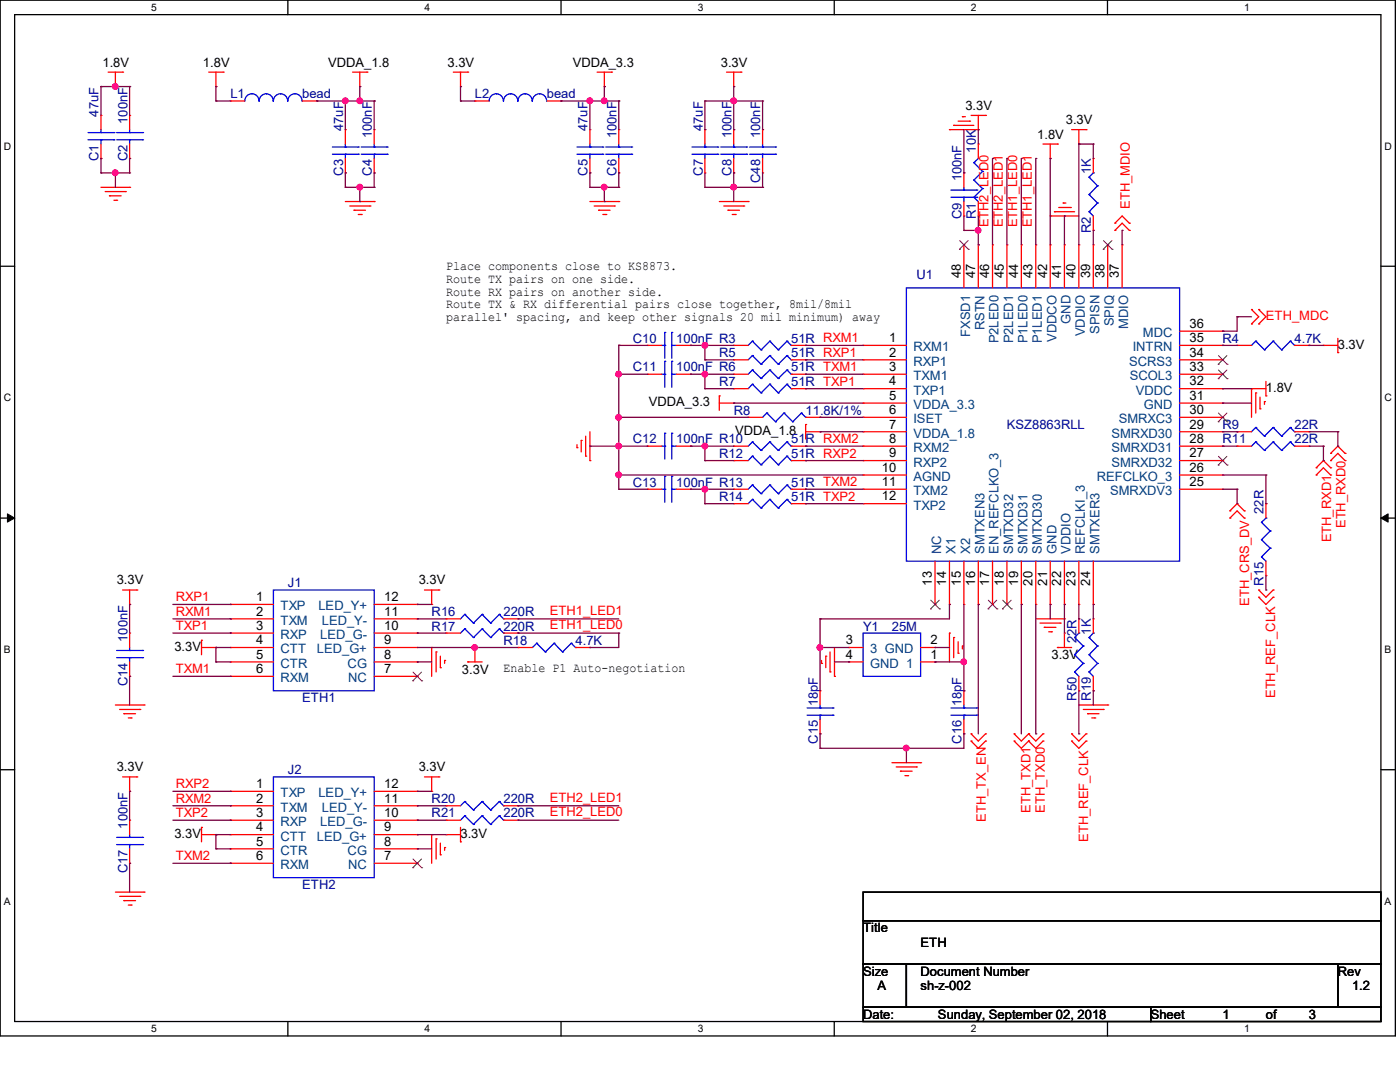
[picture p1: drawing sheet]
<svg xmlns="http://www.w3.org/2000/svg" width="279mm" height="216mm" viewBox="0 0 279 216" stroke-linecap="round" stroke-linejoin="round" font-family="sans-serif">
<path d="M0 0h278.5v206.7h-278.5zM2.9 2.9h272.7v200.9h-272.7z" fill="none" stroke="#000" stroke-width=".25"/>
<g fill="#fff">
<path d="M30.2 .3h1.1v2.3h-1.1z"/>
<path d="M30.2 204.1h1.1v2.3h-1.1z"/>
</g>
<path d="M57.4 0v2.9M57.4 203.8v2.9" fill="none" stroke="#000" stroke-width=".25"/>
<g fill="#fff">
<path d="M84.7 .3h1.1v2.3h-1.1z"/>
<path d="M84.7 204.1h1.1v2.3h-1.1z"/>
</g>
<path d="M112 0v2.9M112 203.8v2.9" fill="none" stroke="#000" stroke-width=".25"/>
<g fill="#fff">
<path d="M139.2 .3h1.1v2.3h-1.1z"/>
<path d="M139.2 204.1h1.1v2.3h-1.1z"/>
</g>
<path d="M166.5 0v2.9M166.5 203.8v2.9" fill="none" stroke="#000" stroke-width=".25"/>
<g fill="#fff">
<path d="M193.8 .3h1.1v2.3h-1.1z"/>
<path d="M193.8 204.1h1.1v2.3h-1.1z"/>
</g>
<path d="M221 0v2.9M221 203.8v2.9" fill="none" stroke="#000" stroke-width=".25"/>
<g fill="#fff">
<path d="M248.3 .3h1.1v2.3h-1.1z"/>
<path d="M248.3 204.1h1.1v2.3h-1.1z"/>
<path d="M.8 28h1.4v2.3h-1.4z"/>
<path d="M276.3 28h1.4v2.3h-1.4z"/>
<path d="M.8 78.2h1.4v2.3h-1.4z"/>
<path d="M276.3 78.2h1.4v2.3h-1.4z"/>
</g>
<path d="M0 53.1h2.9M275.6 53.1h2.9" fill="none" stroke="#000" stroke-width=".25"/>
<g fill="#fff">
<path d="M.8 128.5h1.3v2.2h-1.3z"/>
<path d="M276.3 128.5h1.3v2.2h-1.3z"/>
</g>
<path d="M0 103.4h2.9M275.6 103.4h2.9" fill="none" stroke="#000" stroke-width=".25"/>
<path d="M1.5 102.5l1.4 .9-1.4 .8zM275.6 103.4l1.4-.9v1.7z" fill="#000" stroke="#000" stroke-width=".2"/>
<g fill="#fff">
<path d="M.8 178.7h1.3v2.2h-1.3z"/>
<path d="M276.3 178.7h1.3v2.2h-1.3z"/>
</g>
<path d="M0 153.6h2.9M275.6 153.6h2.9M172.3 178h103.3v5.7h-103.3zM172.3 183.7h103.3v8.7h-103.3zM172.3 192.4h8.6v8.6h-8.6zM180.9 192.4h86.1v8.6h-86.1zM267 192.4h8.6v8.6h-8.6zM172.3 201h57.4v2.8h-57.4zM229.7 201h45.9v2.8h-45.9z" fill="none" stroke="#000" stroke-width=".25"/>
<g fill="none" stroke="#f00" stroke-width=".25">
<path d="M21.6 14.4h2.9M23 17.3h.1M23 14.4v2.9M24.5 14.4h.1M41.7 14.4h2.8M43.1 17.3h.1M43.1 14.4v2.9M44.5 14.4h.1M70.4 14.4h2.8M71.8 17.3h.1M71.8 14.4v2.9M73.2 14.4h.1"/>
<path d="M90.5 14.4h2.8M91.9 17.3h.1M91.9 14.4v2.9M93.3 14.4h.1M119.2 14.4h2.8M120.6 17.3h.1M120.6 14.4v2.9M122 14.4h.1M145 14.4h2.9M146.4 17.3h.1M146.4 14.4v2.9M147.9 14.4h.1"/>
<path d="M20.2 23h.1M20.2 31.6h.1M20.2 37.4h5.7M20.2 23v2.9M20.2 28.7v2.9M21 38.2h4M21.8 39.1h.1M21.8 39.1h2.4M22.7 40h.6M23.3 40h.1M25 38.2h.1M25.9 37.4h.1"/>
<path d="M25.9 23h.1M25.9 31.6h.1M25.9 23v2.9M25.9 28.7v2.9M46 20.2h.1M46 20.2h2.9M60.3 20.2h2.9M63.2 20.2h.1M68.9 25.9h.1M68.9 34.5h.1M68.9 25.9v2.8M68.9 31.6v2.9"/>
<path d="M74.7 25.9h.1M74.7 34.5h.1M74.7 25.9v2.8M74.7 31.6v2.9M94.8 20.2h.1M94.8 20.2h2.8M109.1 20.2h2.9M112 20.2h.1M117.7 25.9h.1M117.7 34.5h.1M117.7 25.9v2.8M117.7 31.6v2.9"/>
<path d="M123.5 25.9h.1M123.5 34.5h.1M123.5 25.9v2.8M123.5 31.6v2.9M140.7 25.9h.1M140.7 34.5h.1M140.7 25.9v2.8M140.7 31.6v2.9M146.4 25.9h.1M146.4 34.5h.1M146.4 25.9v2.8M146.4 31.6v2.9"/>
<path d="M152.2 25.9h.1M152.2 34.5h.1M152.2 25.9v2.8M152.2 31.6v2.9M189.5 25.9h.1M189.5 25.9h5.7M190.3 25h.1M190.3 25h4.1M191.2 24.2h2.3M192.1 23.3h.1M192.1 23.3h.6M192.4 34.5h.1"/>
<path d="M192.4 34.5v2.9M193.5 24.2h.1M193.8 23h2.9M195.2 25.9h.1M195.2 28.7h.1M195.2 23v2.9M195.2 28.7v2.9M196.7 23h.1M208.2 28.7h2.8M209.6 31.6h.1M209.6 28.7v2.9M211 28.7h.1"/>
<path d="M213.9 25.9h2.8M215.3 28.7h.1M215.3 25.9v2.8M216.7 25.9h.1M218.2 31.6h.1M218.2 31.6v2.9M68.9 40.2h5.8M69.8 41.1h4M70.7 42h.1M70.7 42h2.2M71.5 42.8h.6M72.1 42.8h.1"/>
<path d="M73.8 41.1h.1M74.7 40.2h.1M117.7 40.2h5.8M118.6 41.1h4M119.5 42h.1M119.5 42h2.3M120.3 42.8h.6M120.9 42.8h.1M122.6 41.1h.1M123.5 40.2h.1M143.6 40.2h5.7M144.4 41.1h4"/>
<path d="M145.3 42h.1M145.3 42h2.3M146.1 42.8h.6M146.7 42.8h.1M148.4 41.1h.1M149.3 40.2h.1M192.4 43.1h.1M192.4 48.9h.1M192.4 40.2v2.9M192.4 48.9v8.5M195.2 43.1h.1M195.2 48.9h.1"/>
<path d="M195.2 40.2v2.9M195.2 48.9v8.5M198.1 48.9h.1M198.1 48.9v8.5M201 48.9h.1M201 48.9v8.5M203.8 48.9h.1M203.8 48.9v8.5M206.7 48.9h.1M206.7 48.9v8.5M209.6 43.1h.1M209.6 48.9h.1"/>
<path d="M209.6 48.9v8.5M209.6 43.1h5.7M210.4 42.2h.1M210.4 42.2h4.1M211.3 41.4h2.3M212.2 40.5h.1M212.2 40.5h.5M212.4 48.9h.1M212.4 48.9v8.5M213.6 41.4h.1M215.3 48.9h.1M215.3 48.9v8.5"/>
<path d="M218.2 46h.1M218.2 48.9h.1M218.2 43.1v2.9M218.2 48.9v8.5M221.1 48.9h.1M221.1 48.9v8.5M222.5 44.5h.1M222.5 46h.1M222.5 44.5l1.4-1.4 1.5 1.4M222.5 46l1.4-1.5 1.5 1.5M223.9 48.9h.1M223.9 48.9v8.5"/>
<path d="M225.4 44.5h.1M225.4 46h.1M129.2 74.7h.1M129.2 68.9h.1M129.2 68.9h2.9M129.2 74.7h2.9M135 68.9h2.8M135 74.7h2.8M137.8 74.7h.1M137.8 68.9h.1M143.6 79h.1M143.6 79v2.9"/>
<path d="M146.4 74.7h.1M146.4 77.6h.1M146.4 68.9h.1M146.4 71.8h.1M146.4 77.6h2.9M146.4 68.9h2.9M146.4 74.7h2.9M146.4 71.8h2.9M157.9 77.6h2.9M157.9 68.9h2.9M157.9 74.7h2.9M157.9 71.8h2.9"/>
<path d="M160.8 74.7h.1M160.8 77.6h.1M160.8 68.9h.1M160.8 71.8h.1M172.3 68.9h.1M172.3 71.8h.1M172.3 74.7h.1M172.3 77.6h.1M172.3 77.6h8.6M172.3 68.9h8.6M172.3 74.7h8.6M172.3 71.8h8.6"/>
<path d="M235.4 77.6h8.6M235.4 68.9h8.6M235.4 74.7h8.6M235.4 71.8h8.6M235.4 66.1h8.6M244 77.6h.1M244 74.7h.1M244 71.8h.1M244 68.9h.1M244 66.1h.1M246.9 68.9h.1M246.9 68.9h2.9"/>
<path d="M249.8 77.6h.1M249.8 64.6h.1M249.8 61.8h.1M249.8 77.6h2.8M249.8 77.6v5.7M249.8 61.8l1.4 1.4-1.4 1.4M250.6 78.4h.1M250.6 78.4v4M251.2 64.6h.1M251.2 61.8h.1M251.2 61.8l1.4 1.4-1.4 1.4M251.5 79.2v2.4"/>
<path d="M252.6 79h.1M252.6 76.1v2.9M258.4 68.9h2.8M261.2 68.9h.1M264.1 68.9h.1M264.1 68.9h2.9M267 70.4h.1M267 67.5v2.9M115.1 89.3h.1M115.1 88.7v.6M116 87.9h.1M116 87.9v2.3"/>
<path d="M116.9 91h.1M116.9 87v4M117.7 91.9h.1M117.7 86.1v5.8M129.2 89h.1M129.2 97.6h.1M129.2 89h2.9M129.2 97.6h2.9M135 89h2.8M135 97.6h2.8M137.8 89h.1M137.8 97.6h.1"/>
<path d="M143.6 80.4h2.8M146.4 80.4h.1M146.4 97.6h.1M146.4 89h.1M146.4 91.9h.1M146.4 89h2.9M146.4 97.6h2.9M146.4 91.9h2.9M149.3 83.3h.1M149.3 83.3h2.9M157.9 89h2.9M157.9 97.6h2.9"/>
<path d="M157.9 91.9h2.9M160.8 84.7h.1M160.8 97.6h.1M160.8 89h.1M160.8 91.9h.1M160.8 86.1h2.9M160.8 84.7v2.9M160.8 83.3h2.9M163.7 86.1h.1M163.7 83.3h.1M172.3 80.4h.1M172.3 83.3h.1"/>
<path d="M172.3 86.1h.1M172.3 89h.1M172.3 91.9h.1M172.3 94.8h.1M172.3 97.6h.1M172.3 86.1h8.6M172.3 80.4h8.6M172.3 89h8.6M172.3 97.6h8.6M172.3 83.3h8.6M172.3 91.9h8.6M172.3 94.8h8.6"/>
<path d="M235.4 86.1h8.6M235.4 80.4h8.6M235.4 89h8.6M235.4 97.6h8.6M235.4 83.3h8.6M235.4 91.9h8.6M235.4 94.8h8.6M244 97.6h.1M244 94.8h.1M244 91.9h.1M244 89h.1M244 86.1h.1"/>
<path d="M244 83.3h.1M244 80.4h.1M246.9 86.1h.1M246.9 89h.1M246.9 86.1h2.9M246.9 89h2.9M251.5 81.6h.1M252.3 80.1h.1M252.3 80.1v.6M258.4 86.1h2.8M258.4 89h2.8M261.2 86.1h.1"/>
<path d="M261.2 89h.1M262.7 93.3h.1M262.7 94.8h.1M262.7 93.3l1.4-1.4 1.5 1.4M262.7 94.8l1.4-1.5 1.5 1.5M265.6 90.5h.1M265.6 91.9h.1M265.6 93.3h.1M265.6 94.8h.1M265.6 90.5l1.4-1.5 1.4 1.5M265.6 91.9l1.4-1.4 1.4 1.4M268.4 90.5h.1"/>
<path d="M268.4 91.9h.1M24.5 117.7h2.8M25.9 117.7v2.9M27.3 117.7h.1M84.7 117.7h2.9M86.1 117.7v2.9M87.6 117.7h.1M146.4 100.5h.1M146.4 100.5h2.9M157.9 100.5h2.9M160.8 100.5h.1M172.3 100.5h.1"/>
<path d="M172.3 100.5h8.6M186.6 112v8.6M189.5 112v8.6M192.4 112v8.6M195.2 112v8.6M198.1 112v8.6M201 112v8.6M203.8 112v8.6M206.7 112v8.6M209.6 112v8.6M212.4 112v8.6M215.3 112v8.6"/>
<path d="M218.2 112v8.6M245.4 101.9h.1M245.4 103.4h.1M245.4 101.9l1.5-1.4 1.4 1.4M245.4 103.4l1.5-1.5 1.4 1.5M248.3 101.9h.1M248.3 103.4h.1M251.2 119.2h.1M251.2 117.7h.1M251.2 119.2l1.4 1.4 1.5-1.4M251.2 117.7l1.4 1.5 1.5-1.5M252.6 114.9h.1"/>
<path d="M252.6 100.5h.1M252.6 100.5v2.9M252.6 112v2.9M254.1 119.2h.1M254.1 117.7h.1M25.9 120.6h.1M25.9 126.3h.1M25.9 135h.1M25.9 126.3v2.9M25.9 132.1v2.9M40.2 127.8h.1M40.2 129.2h2.9"/>
<path d="M40.2 127.8v2.8M43.1 129.2h.1M46 120.6h.1M46 123.5h.1M46 126.3h.1M46 129.2h.1M46 132.1h.1M46 135h.1M46 129.2h8.6M46 123.5h8.6M46 132.1h8.6M46 120.6h8.6"/>
<path d="M46 126.3h8.6M46 135h8.6M74.7 129.2h8.6M74.7 123.5h8.6M74.7 132.1h8.6M74.7 120.6h8.6M74.7 126.3h8.6M74.7 135h8.6M83.3 135h.1M83.3 132.1h.1M83.3 129.2h.1M83.3 126.3h.1"/>
<path d="M83.3 123.5h.1M83.3 120.6h.1M86.1 129.2h.1M86.1 120.6h.1M86.1 129.2v5.8M87 130.1h.1M87 130.1v4M87.9 133.2h.1M87.9 130.9v2.3M88.7 131.8h.1M88.7 131.8v.6M89 123.5h.1"/>
<path d="M89 126.3h.1M89 123.5h2.9M89 126.3h2.9M93.3 132.1h.1M93.3 132.1h2.9M94.8 129.2h.1M94.8 129.2v2.9M100.5 123.5h2.9M100.5 126.3h2.9M103.4 123.5h.1M103.4 129.2h.1M103.4 126.3h.1"/>
<path d="M103.4 129.2h2.9M114.9 129.2h2.8M117.7 129.2h.1M163.7 137.8h.1M163.7 137.8v2.9M164 132.4h.1M164 131.8v.6M164.8 130.9h.1M164.8 130.9v2.3M165.7 134.1h.1M165.7 130.1v4M166.5 135h.1"/>
<path d="M166.5 129.2v5.8M169.4 129.2h.1M169.4 132.1h.1M169.4 129.2h2.9M169.4 132.1h2.9M183.7 129.2h2.9M183.7 132.1h2.9M186.6 132.1h.1M186.6 129.2h.1M186.6 120.6h.1M189.5 126.3h.1M189.5 120.6h.1"/>
<path d="M189.5 126.3v5.8M190.3 127.2h.1M190.3 127.2v4M191.2 130.3h.1M191.2 128.1v2.2M192.1 128.9h.1M192.1 128.9v.6M192.4 120.6h.1M192.4 137.8h.1M192.4 137.8v2.9M195.2 120.6h.1M198.1 120.6h.1"/>
<path d="M201 120.6h.1M203.8 120.6h.1M206.7 120.6h.1M206.7 123.5h5.7M207.6 124.3h4M208.4 125.2h.1M208.4 125.2h2.3M209.3 126.1h.5M209.6 120.6h.1M209.8 126.1h.1M211 129.2h.1M211 129.2h2.9"/>
<path d="M211.6 124.3h.1M212.4 126.3h.1M212.4 123.5h.1M212.4 120.6h.1M212.4 126.3v2.9M215.3 137.8h.1M215.3 123.5h.1M215.3 120.6h.1M215.3 123.5v2.8M215.3 135v2.8M218.2 137.8h.1M218.2 123.5h.1"/>
<path d="M218.2 120.6h.1M218.2 123.5v2.8M218.2 135v2.8M23 140.7h5.7M23.9 141.6h4M24.5 155h2.8M24.7 142.4h.1M24.7 142.4h2.4M25.6 143.3h.6M25.9 157.9h.1M25.9 155v2.9M26.2 143.3h.1"/>
<path d="M27.3 155h.1M27.9 141.6h.1M28.7 140.7h.1M46 157.9h.1M46 157.9h8.6M74.7 157.9h8.6M83.3 157.9h.1M84.7 155h2.9M86.1 157.9h.1M86.1 155v2.9M87.6 155h.1M163.7 146.4h.1"/>
<path d="M163.7 143.6v2.8M178 152.2h5.7M178.9 153h4M179.7 153.9h.1M179.7 153.9h2.3M180.6 154.8h.5M181.1 154.8h.1M182.9 153h.1M183.7 152.2h.1M192.4 146.4h.1M192.4 143.6v2.8M193.8 147.9h.1"/>
<path d="M193.8 146.4h.1M193.8 147.9l1.4 1.4 1.5-1.4M193.8 146.4l1.4 1.5 1.5-1.5M196.7 147.9h.1M196.7 146.4h.1M202.4 147.9h.1M202.4 146.4h.1M202.4 147.9l1.4 1.4 1.5-1.4M202.4 146.4l1.4 1.5 1.5-1.5M205.3 147.9h.1M205.3 146.4h.1M205.3 147.9l1.4 1.4 1.5-1.4"/>
<path d="M205.3 146.4l1.4 1.5 1.5-1.5M208.2 147.9h.1M208.2 146.4h.1M213.9 147.9h.1M213.9 146.4h.1M213.9 147.9l1.4 1.4 1.4-1.4M213.9 146.4l1.4 1.5 1.4-1.5M215.3 140.7h5.8M216.2 141.6h4M216.7 147.9h.1M216.7 146.4h.1M217 142.4h.1"/>
<path d="M217 142.4h2.3M217.9 143.3h.6M218.5 143.3h.1M220.2 141.6h.1M221.1 140.7h.1M23 178h5.7M23.9 178.9h4M24.7 179.7h.1M24.7 179.7h2.4M25.9 163.7h.1M25.9 172.3h.1M25.9 163.7v2.8"/>
<path d="M25.9 169.4v2.9M27.9 178.9h.1M28.7 178h.1M40.2 165.1h.1M40.2 165.1v2.9M40.2 166.5h2.9M43.1 166.5h.1M46 160.8h.1M46 163.7h.1M46 166.5h.1M46 169.4h.1M46 172.3h.1"/>
<path d="M46 166.5h8.6M46 160.8h8.6M46 163.7h8.6M46 169.4h8.6M46 172.3h8.6M74.7 166.5h8.6M74.7 160.8h8.6M74.7 163.7h8.6M74.7 169.4h8.6M74.7 172.3h8.6M83.3 172.3h.1M83.3 169.4h.1"/>
<path d="M83.3 166.5h.1M83.3 163.7h.1M83.3 160.8h.1M86.1 166.5h.1M86.1 166.5v5.8M87 167.4h.1M87 167.4v4M87.9 170.6h.1M87.9 168.2v2.4M88.7 169.1h.1M88.7 169.1v.6M89 166.5h.1"/>
<path d="M89 160.8h.1M89 163.7h.1M89 166.5h2.9M89 160.8h2.9M89 163.7h2.9M91.9 168h.1M91.9 165.1v2.9M100.5 160.8h2.9M100.5 163.7h2.9M103.4 160.8h.1M103.4 163.7h.1M25.6 180.6h.6"/>
<path d="M26.2 180.6h.1"/>
</g>
<g fill="none" stroke="#00f" stroke-width=".25">
<path d="M17.6 27.9h5.1M17.6 26.5h5.1M20.2 26.5h.1M20.2 27.9h.1M20.2 25.9v.6M20.2 27.9v.8M22.7 27.9h.1M22.7 26.5h.1M23.3 27.9h5.1M23.3 26.5h5.1M25.9 26.5h.1M25.9 27.9h.1"/>
<path d="M25.9 25.9v.6M25.9 27.9v.8M28.4 27.9h.1M28.4 26.5h.1M48.9 20.2a1.42 1.42 0 0 1 1.4-1.5 1.42 1.42 0 0 1 1.4 1.5M51.7 20.2a1.42 1.42 0 0 1 1.5-1.5 1.41 1.41 0 0 1 1.3 1.5M54.6 20.2a1.42 1.42 0 0 1 1.4-1.5 1.42 1.42 0 0 1 1.4 1.5 1.58 1.58 0 0 1 1.5-1.5 1.42 1.42 0 0 1 1.4 1.5M66.3 30.8h5.2M66.3 29.3h5.2M68.9 29.3h.1M68.9 30.8h.1M68.9 28.7v.6"/>
<path d="M68.9 30.8v.8M71.5 30.8h.1M71.5 29.3h.1M72.1 30.8h5.2M72.1 29.3h5.2M74.7 29.3h.1M74.7 30.8h.1M74.7 28.7v.6M74.7 30.8v.8M77.3 30.8h.1M77.3 29.3h.1M97.6 20.2a1.42 1.42 0 0 1 1.5-1.5 1.42 1.42 0 0 1 1.4 1.5"/>
<path d="M100.5 20.2a1.42 1.42 0 0 1 1.4-1.5 1.42 1.42 0 0 1 1.4 1.5M103.4 20.2a1.42 1.42 0 0 1 1.4-1.5 1.42 1.42 0 0 1 1.4 1.5M106.3 20.2a1.42 1.42 0 0 1 1.4-1.5 1.42 1.42 0 0 1 1.4 1.5M115.1 30.8h5.2M115.1 29.3h5.2M117.7 29.3h.1M117.7 30.8h.1M117.7 28.7v.6M117.7 30.8v.8M120.3 30.8h.1M120.3 29.3h.1M120.9 30.8h5.2"/>
<path d="M120.9 29.3h5.2M123.5 29.3h.1M123.5 30.8h.1M123.5 28.7v.6M123.5 30.8v.8M126.1 30.8h.1M126.1 29.3h.1M138.1 30.8h5.2M138.1 29.3h5.2M140.7 29.3h.1M140.7 30.8h.1M140.7 28.7v.6"/>
<path d="M140.7 30.8v.8M143.3 30.8h.1M143.3 29.3h.1M143.8 30.8h5.2M143.8 29.3h5.2M146.4 29.3h.1M146.4 30.8h.1M146.4 28.7v.6M146.4 30.8v.8M149 30.8h.1M149 29.3h.1M149.6 30.8h5.2"/>
<path d="M149.6 29.3h5.2M152.2 29.3h.1M152.2 30.8h.1M152.2 28.7v.6M152.2 30.8v.8M154.8 30.8h.1M154.8 29.3h.1M189.8 39.4h5.1M189.8 37.9h5.1M192.4 37.9h.1M192.4 39.4h.1M192.4 37.4v.5"/>
<path d="M192.4 39.4v.8M194.4 39.4h.1M194.4 35.9h.1M194.4 32.5h.1M194.4 39.4l.8 .8M194.4 35.9l1.7 1.7M194.4 32.5l1.7 1.7M194.9 39.4h.1M194.9 37.9h.1M195.2 31.6h.1M195.2 31.6l-.8 .9M196.1 37.6h.1"/>
<path d="M196.1 34.2h.1M196.1 34.2l-1.7 1.7M196.1 37.6l-1.7 1.8M217.3 38.8h.1M217.3 35.3h.1M217.3 38.8l1.7 1.7M217.3 35.3l1.7 1.8M218.2 34.5h.1M218.2 34.5l-.9 .8M219 37.1h.1M219 37.1l-1.7 1.7M180.9 57.4h54.5v54.6h-54.5z"/>
<path d="M217.3 42.2h.1M217.3 42.2l.9 .9M219 40.5h.1M219 40.5l-1.7 1.7M132.1 74.7h.6M132.1 68.9h.6M132.7 74.7h.1M132.7 72.1h.1M132.7 68.9h.1M132.7 66.3h.1M132.7 66.3v5.2M132.7 72.1v5.2"/>
<path d="M134.1 72.1h.1M134.1 74.7h.1M134.1 66.3h.1M134.1 68.9h.1M134.1 66.3v5.2M134.1 72.1v5.2M134.1 74.7h.9M134.1 68.9h.9M150.2 73.8h.1M150.2 76.7h.1M150.2 68.1h.1M150.2 71h.1"/>
<path d="M150.2 73.8l-.9 .9M150.2 73.8l1.7 1.7M150.2 76.7l-.9 .9M150.2 76.7l1.7 1.7M150.2 68.1l-.9 .8M150.2 68.1l1.7 1.7M150.2 71l-.9 .8M150.2 71l1.7 1.7M151.9 75.5h.1M151.9 78.4h.1M151.9 69.8h.1M151.9 72.7h.1"/>
<path d="M153.6 73.8h.1M153.6 76.7h.1M153.6 68.1h.1M153.6 71h.1M153.6 73.8l-1.7 1.7M153.6 73.8l1.7 1.7M153.6 76.7l-1.7 1.7M153.6 76.7l1.7 1.7M153.6 68.1l-1.7 1.7M153.6 68.1l1.7 1.7M153.6 71l-1.7 1.7M153.6 71l1.7 1.7"/>
<path d="M155.3 75.5h.1M155.3 78.4h.1M155.3 69.8h.1M155.3 72.7h.1M157.1 73.8h.1M157.1 76.7h.1M157.1 68.1h.1M157.1 71h.1M157.1 73.8l-1.8 1.7M157.1 73.8l.8 .9M157.1 76.7l-1.8 1.7M157.1 76.7l.8 .9"/>
<path d="M157.1 68.1l-1.8 1.7M157.1 68.1l.8 .8M157.1 71l-1.8 1.7M157.1 71l.8 .8M157.9 74.7h.1M157.9 77.6h.1M157.9 68.9h.1M157.9 71.8h.1M250.6 68.1h.1M250.6 68.1l-.8 .8M250.6 68.1l1.7 1.7M252.3 69.8h.1"/>
<path d="M254.1 68.1h.1M254.1 68.1l-1.8 1.7M254.1 68.1l1.7 1.7M255.8 69.8h.1M257.5 68.1h.1M257.5 68.1l-1.7 1.7M257.5 68.1l.9 .8M258.4 68.9h.1M132.1 89h.6M132.1 97.6h.6M132.7 89h.1M132.7 86.4h.1"/>
<path d="M132.7 97.6h.1M132.7 95h.1M132.7 86.4v5.2M132.7 95v5.2M134.1 86.4h.1M134.1 89h.1M134.1 95h.1M134.1 97.6h.1M134.1 89h.9M134.1 86.4v5.2M134.1 95v5.2M134.1 97.6h.9"/>
<path d="M150.2 96.8h.1M150.2 88.2h.1M150.2 99.7h.1M150.2 91h.1M150.2 96.8l-.9 .8M150.2 96.8l1.7 1.7M150.2 88.2l-.9 .8M150.2 88.2l1.7 1.7M150.2 99.7l-.9 .8M150.2 99.7l1.7 1.7M150.2 91l-.9 .9M150.2 91l1.7 1.8"/>
<path d="M151.9 98.5h.1M151.9 89.9h.1M151.9 92.8h.1M153 82.4h.1M153 82.4l-.8 .9M153 82.4l1.8 1.8M153.6 96.8h.1M153.6 88.2h.1M153.6 99.7h.1M153.6 91h.1M153.6 96.8l-1.7 1.7M153.6 96.8l1.7 1.7"/>
<path d="M153.6 88.2l-1.7 1.7M153.6 88.2l1.7 1.7M153.6 99.7l-1.7 1.7M153.6 99.7l1.7 1.7M153.6 91l-1.7 1.8M153.6 91l1.7 1.8M154.8 84.2h.1M155.3 98.5h.1M155.3 89.9h.1M155.3 92.8h.1M156.5 82.4h.1M156.5 82.4l-1.7 1.8"/>
<path d="M156.5 82.4l1.7 1.8M157.1 96.8h.1M157.1 88.2h.1M157.1 99.7h.1M157.1 91h.1M157.1 96.8l-1.8 1.7M157.1 96.8l.8 .8M157.1 88.2l-1.8 1.7M157.1 88.2l.8 .8M157.1 99.7l-1.8 1.7M157.1 99.7l.8 .8M157.1 91l-1.8 1.8"/>
<path d="M157.1 91l.8 .9M157.9 97.6h.1M157.9 89h.1M157.9 91.9h.1M158.2 84.2h.1M159.9 82.4h.1M159.9 82.4l-1.7 1.8M159.9 82.4l.9 .9M160.8 83.3h.1M250.6 85.3h.1M250.6 88.2h.1M250.6 85.3l-.8 .8"/>
<path d="M250.6 85.3l1.7 1.7M250.6 88.2l-.8 .8M250.6 88.2l1.7 1.7M252.3 87h.1M252.3 89.9h.1M254.1 85.3h.1M254.1 88.2h.1M254.1 85.3l-1.8 1.7M254.1 85.3l1.7 1.7M254.1 88.2l-1.8 1.7M254.1 88.2l1.7 1.7M255.8 87h.1"/>
<path d="M255.8 89.9h.1M257.5 85.3h.1M257.5 88.2h.1M257.5 85.3l-1.7 1.7M257.5 85.3l.9 .8M257.5 88.2l-1.7 1.7M257.5 88.2l.9 .8M258.4 86.1h.1M258.4 89h.1M54.6 117.7h20.1v20.1h-20.1zM151.9 101.4h.1M155.3 101.4h.1"/>
<path d="M157.9 100.5h.1M251.8 111.1h.1M251.8 107.7h.1M251.8 104.2h.1M251.8 111.1l.8 .9M251.8 107.7l1.7 1.7M251.8 104.2l1.7 1.8M252.6 103.4h.1M252.6 103.4l-.8 .8M253.5 109.4h.1M253.5 106h.1M253.5 109.4l-1.7 1.7"/>
<path d="M253.5 106l-1.7 1.7M23.3 131.2h5.1M23.3 129.8h5.1M25.9 129.8h.1M25.9 131.2h.1M25.9 129.2v.6M25.9 131.2v.9M28.4 131.2h.1M28.4 129.8h.1M92.8 122.6h.1M92.8 125.5h.1M92.8 122.6l-.9 .9"/>
<path d="M92.8 122.6l1.7 1.7M92.8 125.5l-.9 .8M92.8 125.5l1.7 1.7M94.5 124.3h.1M94.5 127.2h.1M96.2 122.6h.1M96.2 125.5h.1M96.2 122.6l-1.7 1.7M96.2 122.6l1.7 1.7M96.2 125.5l-1.7 1.7M96.2 125.5l1.7 1.7M97.9 124.3h.1"/>
<path d="M97.9 127.2h.1M99.7 122.6h.1M99.7 125.5h.1M99.7 122.6l-1.8 1.7M99.7 122.6l.8 .9M99.7 125.5l-1.8 1.7M99.7 125.5l.8 .8M100.5 123.5h.1M100.5 126.3h.1M107.1 128.4h.1M107.1 128.4l-.8 .8M107.1 128.4l1.7 1.7"/>
<path d="M108.8 130.1h.1M110.6 128.4h.1M110.6 128.4l-1.8 1.7M110.6 128.4l1.7 1.7M112.3 130.1h.1M114 128.4h.1M114 128.4l-1.7 1.7M114 128.4l.9 .8M114.9 129.2h.1M172.3 126.3h11.4v8.7h-11.4zM214.5 134.1h.1M214.5 130.6h.1"/>
<path d="M214.5 127.2h.1M214.5 134.1l.8 .9M214.5 130.6l1.7 1.8M214.5 127.2l1.7 1.7M215.3 126.3h.1M215.3 126.3l-.8 .9M216.2 132.4h.1M216.2 128.9h.1M216.2 132.4l-1.7 1.7M216.2 128.9l-1.7 1.7M217.3 134.1h.1M217.3 130.6h.1"/>
<path d="M217.3 127.2h.1M217.3 134.1l.9 .9M217.3 130.6l1.7 1.8M217.3 127.2l1.7 1.7M218.2 126.3h.1M218.2 126.3l-.9 .9M219 132.4h.1M219 128.9h.1M219 132.4l-1.7 1.7M219 128.9l-1.7 1.7M54.6 155h20.1v20.1h-20.1zM92.8 159.9h.1"/>
<path d="M92.8 159.9l-.9 .9M92.8 159.9l1.7 1.7M96.2 159.9h.1M96.2 159.9l-1.7 1.7M96.2 159.9l1.7 1.7M99.7 159.9h.1M99.7 159.9l-1.8 1.7M99.7 159.9l.8 .9M161.1 142.7h5.1M161.1 141.3h5.1M163.7 141.3h.1M163.7 142.7h.1"/>
<path d="M163.7 140.7v.6M163.7 142.7v.9M166.2 142.7h.1M166.2 141.3h.1M189.8 142.7h5.1M189.8 141.3h5.1M192.4 141.3h.1M192.4 142.7h.1M192.4 140.7v.6M192.4 142.7v.9M194.9 142.7h.1M194.9 141.3h.1"/>
<path d="M23.3 168.5h5.1M23.3 167.1h5.1M25.9 167.1h.1M25.9 168.5h.1M25.9 166.5v.6M25.9 168.5v.9M28.4 168.5h.1M28.4 167.1h.1M92.8 162.8h.1M92.8 162.8l-.9 .9M92.8 162.8l1.7 1.7M94.5 161.6h.1"/>
<path d="M94.5 164.5h.1M96.2 162.8h.1M96.2 162.8l-1.7 1.7M96.2 162.8l1.7 1.7M97.9 161.6h.1M97.9 164.5h.1M99.7 162.8h.1M99.7 162.8l-1.8 1.7M99.7 162.8l.8 .9M100.5 160.8h.1M100.5 163.7h.1"/>
</g>
<g fill="none" stroke="#804000" stroke-width=".2">
<path d="M191.5 49.7h.1M191.5 48l1.8 1.7M193.2 48l-1.7 1.7M193.3 49.7h.1M220.2 49.7h.1M220.2 48l1.8 1.7M221.9 48l-1.7 1.7M222 49.7h.1M243.1 75.6h.1M243.1 72.7h.1M243.2 73.8l1.7 1.8M243.2 71l1.7 1.7"/>
<path d="M244.9 73.8l-1.8 1.8M244.9 71l-1.8 1.7M244.9 75.6h.1M244.9 72.7h.1M243.1 92.8h.1M243.1 84.2h.1M243.2 91.1l1.7 1.7M243.2 82.4l1.7 1.8M244.9 91.1l-1.8 1.7M244.9 82.4l-1.8 1.8M244.9 92.8h.1M244.9 84.2h.1"/>
<path d="M185.8 119.8l1.7 1.7M187.5 119.8l-1.8 1.7M197.2 119.8l1.8 1.7M198.9 119.8l-1.7 1.7M200.1 119.8l1.7 1.7M201.8 119.8l-1.7 1.7M82.4 135.8h.1M82.4 134.1l1.8 1.7M84.1 134.1l-1.7 1.7M84.2 135.8h.1M185.7 121.5h.1M187.5 121.5h.1"/>
<path d="M197.2 121.5h.1M199 121.5h.1M200.1 121.5h.1M201.8 121.5h.1M82.4 173.1h.1M82.4 171.4l1.8 1.7M84.1 171.4l-1.7 1.7M84.2 173.1h.1"/>
</g>
<g fill="none" stroke="#800040" stroke-width=".25">
<path d="M20.2 17.3h.1M20.2 17.3v5.7M20.2 17.3h5.7M25.9 17.3h.1M25.9 17.3v5.7M43.1 17.3h.1M43.1 17.3v2.9M71.8 17.3h.1M71.8 17.3v2.9M91.9 17.3h.1M91.9 17.3v2.9M120.6 17.3h.1"/>
<path d="M120.6 17.3v2.9M146.4 17.3h.1M146.4 17.3v8.6M20.2 31.6h.1M20.2 34.5h.1M20.2 31.6v2.9M20.2 34.5h5.7M23 34.5h.1M23 34.5v2.9M25.9 34.5h.1M25.9 31.6h.1M25.9 31.6v2.9"/>
<path d="M43.1 20.2h.1M43.1 20.2h2.9M63.2 20.2h.1M63.2 20.2h11.5M68.9 20.2h.1M68.9 34.5h.1M68.9 37.4h.1M68.9 20.2v5.7M68.9 34.5v2.9M68.9 37.4h5.8M71.8 37.4v2.8M74.7 20.2h.1"/>
<path d="M74.7 34.5h.1M74.7 37.4h.1M74.7 20.2v5.7M74.7 34.5v2.9M91.9 20.2h.1M91.9 20.2h2.9M112 20.2h.1M112 20.2h11.5M117.7 20.2h.1M117.7 34.5h.1M117.7 37.4h.1M117.7 37.4h5.8"/>
<path d="M117.7 20.2v5.7M117.7 34.5v2.9M120.6 37.4v2.8M123.5 20.2h.1M123.5 34.5h.1M123.5 37.4h.1M123.5 20.2v5.7M123.5 34.5v2.9M140.7 20.2h.1M140.7 25.9h.1M140.7 37.4h.1M140.7 20.2h11.5"/>
<path d="M140.7 37.4h11.5M140.7 20.2v5.7M140.7 34.5v2.9M146.4 25.9h.1M146.4 37.4h.1M146.4 34.5h.1M146.4 34.5v5.7M152.2 20.2h.1M152.2 25.9h.1M152.2 37.4h.1M152.2 20.2v5.7M152.2 34.5v2.9"/>
<path d="M192.4 34.5h.1M192.4 25.9v8.6M195.2 25.9h.1M195.2 25.9v2.8M198.1 31.6h.1M198.1 31.6v17.3M201 31.6h.1M201 31.6v17.3M203.8 31.6h.1M203.8 31.6v17.3M206.7 31.6h.1M206.7 31.6v17.3"/>
<path d="M209.6 31.6h.1M209.6 31.6v17.3M215.3 28.7h.1M215.3 28.7v20.2M215.3 28.7h2.9M218.2 28.7h.1M218.2 28.7v2.9M71.8 40.2h.1M120.6 40.2h.1M192.4 46h.1M192.4 43.1v2.9M192.4 46h2.8"/>
<path d="M195.2 46h.1M195.2 48.9h.1M195.2 43.1v5.8M212.4 43.1h.1M212.4 43.1v5.8M218.2 46h.1M218.2 46v2.9M223.9 46h.1M223.9 46v2.9M123.5 68.9h.1M123.5 74.7h.1M123.5 68.9h5.7"/>
<path d="M123.5 74.7h5.7M123.5 68.9v28.7M137.8 68.9h.1M137.8 74.7h.1M137.8 68.9h8.6M137.8 74.7h8.6M140.7 71.8h.1M140.7 68.9h.1M140.7 74.7h.1M140.7 77.6h.1M140.7 71.8h5.7M140.7 77.6h5.7"/>
<path d="M140.7 68.9v2.9M140.7 74.7v2.9M160.8 68.9h.1M160.8 71.8h.1M160.8 74.7h.1M160.8 77.6h.1M160.8 68.9h11.5M160.8 71.8h11.5M160.8 74.7h11.5M160.8 77.6h11.5M244 66.1h.1M244 77.6h.1"/>
<path d="M244 68.9h.1M244 68.9h2.9M244 77.6h5.8M246.9 63.2h.1M246.9 63.2v2.9h-2.9M246.9 63.2h2.9M261.2 68.9h.1M261.2 68.9h2.9M117.7 89h.1M117.7 89h11.5M123.5 83.3h.1M123.5 94.8h.1"/>
<path d="M123.5 97.6h.1M123.5 89h.1M123.5 83.3h25.8M123.5 97.6h5.7M123.5 94.8h48.8M137.8 89h.1M137.8 97.6h.1M137.8 89h8.6M137.8 97.6h8.6M140.7 89h.1M140.7 91.9h.1M140.7 97.6h.1"/>
<path d="M140.7 91.9h5.7M140.7 89v2.9M140.7 97.6v2.9M146.4 80.4h.1M146.4 80.4h25.9M160.8 89h.1M160.8 91.9h.1M160.8 97.6h.1M160.8 89h11.5M160.8 91.9h11.5M160.8 97.6h11.5M163.7 83.3h.1"/>
<path d="M163.7 86.1h.1M163.7 83.3h8.6M163.7 86.1h8.6M244 80.4h.1M244 89h.1M244 89h2.9M244 97.6h2.9M244 80.4h5.8M244 86.1h2.9M244 94.8h8.6M246.9 97.6h.1M246.9 86.1h.1"/>
<path d="M246.9 97.6v2.9M252.6 94.8h.1M252.6 94.8v5.7M261.2 89h2.9M261.2 86.1h5.8M264.1 89h.1M264.1 91.9h.1M264.1 89v2.9M267 86.1h.1M267 89h.1M267 86.1v2.9M140.7 100.5h.1"/>
<path d="M140.7 100.5h5.7M160.8 100.5h.1M160.8 100.5h11.5M246.9 100.5h.1M252.6 100.5h.1M252.6 117.7h.1M252.6 114.9v2.8M25.9 135h.1M25.9 120.6h.1M25.9 120.6v5.7M25.9 135v5.7M34.5 123.5h11.5"/>
<path d="M34.5 120.6h11.5M34.5 135h11.5M34.5 126.3h11.5M43.1 129.2h.1M43.1 132.1h.1M43.1 129.2v2.9M43.1 132.1h2.9M43.1 129.2h2.9M46 123.5h.1M46 120.6h.1M46 135h.1M46 126.3h.1"/>
<path d="M83.3 132.1h.1M83.3 120.6h.1M83.3 126.3h.1M83.3 123.5h.1M83.3 123.5h5.7M83.3 120.6h2.8M83.3 126.3h5.7M83.3 132.1h2.8M83.3 129.2h20.1M94.8 129.2h.1M103.4 126.3h.1M103.4 123.5h.1"/>
<path d="M103.4 123.5h20.1M103.4 126.3h20.1M117.7 129.2h.1M123.5 126.3h.1M123.5 126.3v2.9h-5.8M163.7 123.5h.1M163.7 129.2h.1M163.7 123.5v14.3M163.7 129.2h5.7M166.5 132.1h2.9M169.4 132.1h.1M186.6 132.1h.1"/>
<path d="M186.6 129.2h.1M186.6 132.1h5.8M186.6 129.2h2.9M189.5 120.6h.1M189.5 120.6v2.9h-25.8M192.4 132.1h.1M192.4 137.8h.1M192.4 120.6v17.2M195.2 120.6h.1M195.2 120.6v25.8M203.8 120.6h.1M203.8 120.6v25.8"/>
<path d="M206.7 120.6v25.8M209.6 120.6h.1M209.6 120.6v2.9M212.4 120.6h.1M212.4 120.6v5.7M215.3 123.5h.1M215.3 120.6v2.9M215.3 137.8v8.6M218.2 137.8h.1M218.2 120.6h.1M218.2 120.6v2.9M218.2 137.8v2.9"/>
<path d="M25.9 157.9h.1M25.9 157.9v5.8M34.5 157.9h11.5M46 157.9h.1M83.3 157.9h.1M83.3 157.9h2.8M163.7 146.4h.1M163.7 149.3h.1M163.7 146.4v2.9M180.9 149.3h.1M180.9 149.3v2.9M192.4 146.4h.1"/>
<path d="M192.4 146.4v2.9h-28.7M206.7 146.4h.1M215.3 146.4h.1M25.9 172.3h.1M25.9 172.3v5.7M34.5 160.8h11.5M34.5 163.7h11.5M34.5 172.3h11.5M43.1 166.5h.1M43.1 169.4h.1M43.1 166.5v2.9M43.1 166.5h2.9"/>
<path d="M43.1 169.4h2.9M46 160.8h.1M46 163.7h.1M46 172.3h.1M83.3 160.8h.1M83.3 163.7h.1M83.3 166.5h.1M83.3 169.4h.1M83.3 160.8h5.7M83.3 163.7h5.7M83.3 166.5h5.7M83.3 169.4h2.8"/>
<path d="M103.4 160.8h.1M103.4 163.7h.1M103.4 160.8h20.1M103.4 163.7h20.1"/>
</g>
<g fill="#f0f" stroke="#f0f" stroke-width=".25">
<circle cx="123.4" cy="83.3" r=".55"/>
<circle cx="23" cy="34.5" r=".55"/>
<circle cx="23" cy="17.3" r=".55"/>
<circle cx="68.9" cy="20.1" r=".55"/>
<circle cx="71.8" cy="20.1" r=".55"/>
<circle cx="71.8" cy="37.3" r=".55"/>
<circle cx="120.6" cy="20.1" r=".55"/>
<circle cx="117.7" cy="20.1" r=".56"/>
<circle cx="120.6" cy="37.3" r=".55"/>
<circle cx="123.4" cy="94.7" r=".55"/>
<circle cx="180.8" cy="149.3" r=".55"/>
<circle cx="192.3" cy="132.1" r=".55"/>
<circle cx="140.7" cy="68.9" r=".55"/>
<circle cx="140.7" cy="74.7" r=".55"/>
<circle cx="140.7" cy="89" r=".55"/>
<circle cx="140.7" cy="97.6" r=".55"/>
<circle cx="123.4" cy="74.7" r=".55"/>
<circle cx="123.4" cy="89" r=".55"/>
<circle cx="195.2" cy="46" r=".55"/>
<circle cx="146.4" cy="20.1" r=".56"/>
<circle cx="146.4" cy="37.3" r=".56"/>
<circle cx="94.7" cy="129.2" r=".55"/>
<circle cx="163.6" cy="129.2" r=".55"/>
</g>
<g font-size="2.6">
<text x="20.4" y="13.3">1.8V</text>
<text x="40.5" y="13.3">1.8V</text>
<text x="65.5" y="13.3">VDDA_1.8</text>
<text x="89.3" y="13.3">3.3V</text>
<text x="114.3" y="13.3">VDDA_3.3</text>
<text x="143.8" y="13.3">3.3V</text>
<text x="192.7" y="21.9">3.3V</text>
<text x="207" y="27.6">1.8V</text>
<text x="212.7" y="24.8">3.3V</text>
<text x="89" y="53.8">Place components close to KS8873.</text>
<text x="89" y="56.4">Route TX pairs on one side.</text>
<text x="89" y="59">Route RX pairs on another side.</text>
<text x="191.7" y="55.5" transform="rotate(-90 191.7 55.5)">48</text>
<text x="194.6" y="55.5" transform="rotate(-90 194.6 55.5)">47</text>
<text x="197.4" y="55.5" transform="rotate(-90 197.4 55.5)">46</text>
<text x="200.3" y="55.5" transform="rotate(-90 200.3 55.5)">45</text>
<text x="203.2" y="55.5" transform="rotate(-90 203.2 55.5)">44</text>
<text x="206.1" y="55.5" transform="rotate(-90 206.1 55.5)">43</text>
<text x="209" y="55.5" transform="rotate(-90 209 55.5)">42</text>
<text x="211.8" y="55.5" transform="rotate(-90 211.8 55.5)">41</text>
<text x="214.7" y="55.5" transform="rotate(-90 214.7 55.5)">40</text>
<text x="217.6" y="55.5" transform="rotate(-90 217.6 55.5)">39</text>
<text x="220.4" y="55.5" transform="rotate(-90 220.4 55.5)">38</text>
<text x="223.3" y="55.5" transform="rotate(-90 223.3 55.5)">37</text>
<text x="89" y="61.6">Route TX &amp; RX differential pairs close together, 8mil/8mil</text>
<text x="89" y="64.1">parallel' spacing, and keep other signals 20 mil minimum) away</text>
<text x="237.4" y="65.4">36</text>
<text x="177.5" y="68.3">1</text>
<text x="177.5" y="71.2">2</text>
<text x="237.4" y="71.2">34</text>
<text x="237.4" y="68.3">35</text>
<text x="267" y="69.6">3.3V</text>
<text x="177.5" y="74">3</text>
<text x="177.5" y="76.9">4</text>
<text x="237.4" y="76.9">32</text>
<text x="237.4" y="74">33</text>
<text x="129.5" y="81">VDDA_3.3</text>
<text x="177.5" y="79.8">5</text>
<text x="177.5" y="82.6">6</text>
<text x="237.4" y="82.6">30</text>
<text x="237.4" y="79.8">31</text>
<text x="252.6" y="78.1">1.8V</text>
<text x="146.7" y="86.8">VDDA_1.8</text>
<text x="177.5" y="85.5">7</text>
<text x="177.5" y="88.4">8</text>
<text x="237.4" y="88.4">28</text>
<text x="237.4" y="85.5">29</text>
<text x="176" y="94.1">10</text>
<text x="177.5" y="91.3">9</text>
<text x="237.4" y="94.1">26</text>
<text x="237.4" y="91.3">27</text>
<text x="176" y="97">11</text>
<text x="176" y="99.9">12</text>
<text x="237.4" y="97">25</text>
<text x="23.3" y="116.6">3.3V</text>
<text x="51.1" y="120">1</text>
<text x="76.7" y="120">12</text>
<text x="83.6" y="116.6">3.3V</text>
<text x="186" y="116.8" transform="rotate(-90 186 116.8)">13</text>
<text x="188.8" y="116.8" transform="rotate(-90 188.8 116.8)">14</text>
<text x="191.7" y="116.8" transform="rotate(-90 191.7 116.8)">15</text>
<text x="194.6" y="116.8" transform="rotate(-90 194.6 116.8)">16</text>
<text x="197.4" y="116.8" transform="rotate(-90 197.4 116.8)">17</text>
<text x="200.3" y="116.8" transform="rotate(-90 200.3 116.8)">18</text>
<text x="203.2" y="116.8" transform="rotate(-90 203.2 116.8)">19</text>
<text x="206.1" y="116.8" transform="rotate(-90 206.1 116.8)">20</text>
<text x="209" y="116.8" transform="rotate(-90 209 116.8)">21</text>
<text x="211.8" y="116.8" transform="rotate(-90 211.8 116.8)">22</text>
<text x="214.7" y="116.8" transform="rotate(-90 214.7 116.8)">23</text>
<text x="217.6" y="116.8" transform="rotate(-90 217.6 116.8)">24</text>
<text x="51.1" y="122.9">2</text>
<text x="51.1" y="125.7">3</text>
<text x="76.7" y="125.7">10</text>
<text x="76.7" y="122.9">11</text>
<text x="34.8" y="129.8">3.3V</text>
<text x="51.1" y="128.6">4</text>
<text x="51.1" y="131.4">5</text>
<text x="76.7" y="131.4">8</text>
<text x="76.7" y="128.6">9</text>
<text x="168.8" y="128.6">3</text>
<text x="168.8" y="131.4">4</text>
<text x="185.7" y="131.4">1</text>
<text x="185.7" y="128.6">2</text>
<text x="209.8" y="131.5">3.3V</text>
<text x="51.1" y="134.3">6</text>
<text x="76.7" y="134.3">7</text>
<text x="92.2" y="134.4">3.3V</text>
<text x="100.5" y="134.2">Enable P1 Auto-negotiation</text>
<text x="23.3" y="153.9">3.3V</text>
<text x="83.6" y="153.9">3.3V</text>
<text x="51.1" y="157.3">1</text>
<text x="51.1" y="160.1">2</text>
<text x="76.7" y="160.1">11</text>
<text x="76.7" y="157.3">12</text>
<text x="34.8" y="167.1">3.3V</text>
<text x="51.1" y="163">3</text>
<text x="51.1" y="165.9">4</text>
<text x="76.7" y="165.9">9</text>
<text x="76.7" y="163">10</text>
<text x="91.9" y="167.1">3.3V</text>
<text x="51.1" y="168.7">5</text>
<text x="51.1" y="171.6">6</text>
<text x="76.7" y="171.6">7</text>
<text x="76.7" y="168.7">8</text>
<text x="172.3" y="186.1">Title</text>
<text x="183.7" y="188.9">ETH</text>
<text x="172.3" y="194.7">Size</text>
<text x="175.1" y="197.6">A</text>
<text x="183.7" y="194.7">Document Number</text>
<text x="183.7" y="197.6">sh-z-002</text>
<text x="267" y="194.7">Rev</text>
<text x="269.8" y="197.6">1.2</text>
<text x="172.3" y="203.3">Date:</text>
<text x="187.2" y="203.3">Sunday, September 02, 2018</text>
<text x="229.7" y="203.3">Sheet</text>
<text x="244" y="203.3">1</text>
<text x="252.6" y="203.3">of</text>
<text x="261.2" y="203.3">3</text>
</g>
<g font-size="2.6" fill="#000080">
<text x="19.7" y="23.3" transform="rotate(-90 19.7 23.3)">47uF</text>
<text x="46" y="19.6">L1</text>
<text x="60.3" y="19.6">bead</text>
<text x="94.8" y="19.6">L2</text>
<text x="109.1" y="19.6">bead</text>
<text x="25.4" y="24.7" transform="rotate(-90 25.4 24.7)">100nF</text>
<text x="68.5" y="26.2" transform="rotate(-90 68.5 26.2)">47uF</text>
<text x="74.2" y="27.6" transform="rotate(-90 74.2 27.6)">100nF</text>
<text x="117.3" y="26.2" transform="rotate(-90 117.3 26.2)">47uF</text>
<text x="123" y="27.6" transform="rotate(-90 123 27.6)">100nF</text>
<text x="140.2" y="26.2" transform="rotate(-90 140.2 26.2)">47uF</text>
<text x="146" y="27.6" transform="rotate(-90 146 27.6)">100nF</text>
<text x="151.7" y="27.6" transform="rotate(-90 151.7 27.6)">100nF</text>
<text x="19.7" y="32.2" transform="rotate(-90 19.7 32.2)">C1</text>
<text x="25.4" y="32.2" transform="rotate(-90 25.4 32.2)">C2</text>
<text x="68.5" y="35.1" transform="rotate(-90 68.5 35.1)">C3</text>
<text x="74.2" y="35.1" transform="rotate(-90 74.2 35.1)">C4</text>
<text x="117.3" y="35.1" transform="rotate(-90 117.3 35.1)">C5</text>
<text x="123" y="35.1" transform="rotate(-90 123 35.1)">C6</text>
<text x="140.2" y="35.1" transform="rotate(-90 140.2 35.1)">C7</text>
<text x="146" y="35.1" transform="rotate(-90 146 35.1)">C8</text>
<text x="194.8" y="30.5" transform="rotate(-90 194.8 30.5)">10K</text>
<text x="217.7" y="34.8" transform="rotate(-90 217.7 34.8)">1K</text>
<text x="151.7" y="36.5" transform="rotate(-90 151.7 36.5)">C48</text>
<text x="191.9" y="36.2" transform="rotate(-90 191.9 36.2)">100nF</text>
<text x="191.9" y="43.7" transform="rotate(-90 191.9 43.7)">C9</text>
<text x="194.8" y="43.7" transform="rotate(-90 194.8 43.7)">R1</text>
<text x="217.7" y="46.6" transform="rotate(-90 217.7 46.6)">R2</text>
<text x="182.9" y="55.8">U1</text>
<text x="126.3" y="68.4">C10</text>
<text x="134.9" y="68.4">100nF R3</text>
<text x="143.6" y="71.2">R5</text>
<text x="157.9" y="68.4">51R RXM1</text>
<text x="157.9" y="71.2">51R RXP1</text>
<text x="244" y="68.4">R4</text>
<text x="258.4" y="68.4">4.7K</text>
<text x="126.3" y="74.1">C11</text>
<text x="134.9" y="74.1">100nF R6</text>
<text x="143.6" y="77">R7</text>
<text x="157.9" y="74.1">51R TXM1</text>
<text x="157.9" y="77">51R TXP1</text>
<text x="146.4" y="82.8">R8</text>
<text x="160.8" y="82.8">11.8K/1%</text>
<text x="126.3" y="88.5">C12</text>
<text x="134.9" y="88.5">100nF R10</text>
<text x="157.9" y="88.5">51R RXM2</text>
<text x="201" y="85.6">KSZ8863RLL</text>
<text x="244" y="85.6">R9</text>
<text x="244" y="88.5">R11</text>
<text x="258.4" y="85.6">22R</text>
<text x="258.4" y="88.5">22R</text>
<text x="143.6" y="91.4">R12</text>
<text x="157.9" y="91.4">51R RXP2</text>
<text x="126.3" y="97.1">C13</text>
<text x="134.9" y="97.1">100nF R13</text>
<text x="143.6" y="99.9">R14</text>
<text x="157.9" y="97.1">51R TXM2</text>
<text x="157.9" y="99.9">51R TXP2</text>
<text x="252.2" y="102.5" transform="rotate(-90 252.2 102.5)">22R</text>
<text x="57.4" y="117.2">J1</text>
<text x="252.2" y="116.9" transform="rotate(-90 252.2 116.9)">R15</text>
<text x="86.1" y="122.9">R16</text>
<text x="86.1" y="125.8">R17</text>
<text x="100.5" y="122.9">220R</text>
<text x="100.5" y="125.8">220R</text>
<text x="172.3" y="125.8">Y1</text>
<text x="178" y="125.8">25M</text>
<text x="25.4" y="128.1" transform="rotate(-90 25.4 128.1)">100nF</text>
<text x="100.5" y="128.7">R18</text>
<text x="114.8" y="128.7">4.7K</text>
<text x="214.8" y="128.4" transform="rotate(-90 214.8 128.4)">22R</text>
<text x="217.7" y="126.6" transform="rotate(-90 217.7 126.6)">1K</text>
<text x="25.4" y="136.9" transform="rotate(-90 25.4 136.9)">C14</text>
<text x="60.3" y="140.2">ETH1</text>
<text x="163.2" y="141" transform="rotate(-90 163.2 141)">18pF</text>
<text x="191.9" y="141" transform="rotate(-90 191.9 141)">18pF</text>
<text x="214.8" y="139.8" transform="rotate(-90 214.8 139.8)">R50</text>
<text x="217.7" y="139.8" transform="rotate(-90 217.7 139.8)">R19</text>
<text x="163.2" y="148.4" transform="rotate(-90 163.2 148.4)">C15</text>
<text x="191.9" y="148.4" transform="rotate(-90 191.9 148.4)">C16</text>
<text x="57.4" y="154.5">J2</text>
<text x="86.1" y="160.2">R20</text>
<text x="100.5" y="160.2">220R</text>
<text x="25.4" y="165.4" transform="rotate(-90 25.4 165.4)">100nF</text>
<text x="86.1" y="163.1">R21</text>
<text x="100.5" y="163.1">220R</text>
<text x="25.4" y="174.3" transform="rotate(-90 25.4 174.3)">C17</text>
<text x="60.3" y="177.5">ETH2</text>
</g>
<g font-size="2.6" fill="#f00">
<text x="225.5" y="41.7" transform="rotate(-90 225.5 41.7)">ETH_MDIO</text>
<text x="197.3" y="45.4" transform="rotate(-90 197.3 45.4)">ETH2_LED0</text>
<text x="200.2" y="45.4" transform="rotate(-90 200.2 45.4)">ETH2_LED1</text>
<text x="203" y="45.4" transform="rotate(-90 203 45.4)">ETH1_LED0</text>
<text x="205.9" y="45.4" transform="rotate(-90 205.9 45.4)">ETH1_LED1</text>
<text x="252.6" y="63.8">ETH_MDC</text>
<text x="268.5" y="105.4" transform="rotate(-90 268.5 105.4)">ETH_RXD0</text>
<text x="265.6" y="108.2" transform="rotate(-90 265.6 108.2)">ETH_RXD1</text>
<text x="35.1" y="122.9">RXM1</text>
<text x="35.1" y="120">RXP1</text>
<text x="35.1" y="125.7">TXP1</text>
<text x="109.7" y="125.5">ETH1_LED0</text>
<text x="109.7" y="122.7">ETH1_LED1</text>
<text x="249.3" y="120.9" transform="rotate(-90 249.3 120.9)">ETH_CRS_DV</text>
<text x="35.1" y="134.4">TXM1</text>
<text x="254.5" y="139.3" transform="rotate(-90 254.5 139.3)">ETH_REF_CLK</text>
<text x="35.1" y="157.3">RXP2</text>
<text x="35.1" y="160.2">RXM2</text>
<text x="109.7" y="160">ETH2_LED1</text>
<text x="35.1" y="163.1">TXP2</text>
<text x="109.7" y="162.9">ETH2_LED0</text>
<text x="196.8" y="164" transform="rotate(-90 196.8 164)">ETH_TX_EN</text>
<text x="205.7" y="162.2" transform="rotate(-90 205.7 162.2)">ETH_TXD1</text>
<text x="208.5" y="162.2" transform="rotate(-90 208.5 162.2)">ETH_TXD0</text>
<text x="217.2" y="168" transform="rotate(-90 217.2 168)">ETH_REF_CLK</text>
<text x="35.1" y="171.7">TXM2</text>
</g>
<g font-size="2.6" fill="#004080">
<text x="196.5" y="65.9" transform="rotate(-90 196.5 65.9)">RSTN</text>
<text x="213.7" y="64.6" transform="rotate(-90 213.7 64.6)">GND</text>
<text x="222.3" y="65.1" transform="rotate(-90 222.3 65.1)">SPIQ</text>
<text x="225.2" y="65.7" transform="rotate(-90 225.2 65.7)">MDIO</text>
<text x="182.3" y="70.1">RXM1</text>
<text x="193.6" y="67.2" transform="rotate(-90 193.6 67.2)">FXSD1</text>
<text x="199.3" y="68.5" transform="rotate(-90 199.3 68.5)">P2LED0</text>
<text x="202.2" y="68.5" transform="rotate(-90 202.2 68.5)">P2LED1</text>
<text x="205.1" y="68.5" transform="rotate(-90 205.1 68.5)">P1LED0</text>
<text x="207.9" y="68.5" transform="rotate(-90 207.9 68.5)">P1LED1</text>
<text x="210.8" y="68.2" transform="rotate(-90 210.8 68.2)">VDDCO</text>
<text x="216.5" y="67.1" transform="rotate(-90 216.5 67.1)">VDDIO</text>
<text x="219.4" y="66.7" transform="rotate(-90 219.4 66.7)">SPISN</text>
<text x="226.1" y="70.1">INTRN</text>
<text x="228.1" y="67.3">MDC</text>
<text x="182.3" y="73">RXP1</text>
<text x="182.3" y="75.9">TXM1</text>
<text x="225.3" y="73">SCRS3</text>
<text x="225.5" y="75.9">SCOL3</text>
<text x="182.3" y="78.7">TXP1</text>
<text x="182.3" y="81.6">VDDA_3.3</text>
<text x="226.7" y="78.7">VDDC</text>
<text x="228.3" y="81.6">GND</text>
<text x="182.3" y="84.5">ISET</text>
<text x="182.3" y="87.3">VDDA_1.8</text>
<text x="221.8" y="87.3">SMRXD30</text>
<text x="223.3" y="84.5">SMRXC3</text>
<text x="182.3" y="90.2">RXM2</text>
<text x="182.3" y="93.1">RXP2</text>
<text x="182.3" y="96">AGND</text>
<text x="218.9" y="96">REFCLKO_3</text>
<text x="221.8" y="93.1">SMRXD32</text>
<text x="221.8" y="90.2">SMRXD31</text>
<text x="182.3" y="98.8">TXM2</text>
<text x="182.3" y="101.7">TXP2</text>
<text x="221.5" y="98.8">SMRXDV3</text>
<text x="187.8" y="110.5" transform="rotate(-90 187.8 110.5)">NC</text>
<text x="190.7" y="110.5" transform="rotate(-90 190.7 110.5)">X1</text>
<text x="193.6" y="110.5" transform="rotate(-90 193.6 110.5)">X2</text>
<text x="196.5" y="110.5" transform="rotate(-90 196.5 110.5)">SMTXEN3</text>
<text x="199.3" y="110.5" transform="rotate(-90 199.3 110.5)">EN_REFCLKO_3</text>
<text x="202.2" y="110.5" transform="rotate(-90 202.2 110.5)">SMTXD32</text>
<text x="205.1" y="110.5" transform="rotate(-90 205.1 110.5)">SMTXD31</text>
<text x="207.9" y="110.5" transform="rotate(-90 207.9 110.5)">SMTXD30</text>
<text x="210.8" y="110.5" transform="rotate(-90 210.8 110.5)">GND</text>
<text x="213.7" y="110.5" transform="rotate(-90 213.7 110.5)">VDDIO</text>
<text x="216.5" y="110.5" transform="rotate(-90 216.5 110.5)">REFCLKI_3</text>
<text x="219.4" y="110.5" transform="rotate(-90 219.4 110.5)">SMTXER3</text>
<text x="56" y="121.8">TXP</text>
<text x="56" y="124.7">TXM</text>
<text x="63.5" y="121.8">LED_Y+</text>
<text x="64.2" y="124.7">LED_Y-</text>
<text x="56" y="127.5">RXP</text>
<text x="56" y="130.4">CTT</text>
<text x="63.2" y="130.4">LED_G+</text>
<text x="63.9" y="127.5">LED_G-</text>
<text x="173.7" y="130.4">3 GND</text>
<text x="56" y="133.3">CTR</text>
<text x="56" y="136.1">RXM</text>
<text x="69.4" y="133.3">CG</text>
<text x="69.5" y="136.1">NC</text>
<text x="173.7" y="133.3">GND 1</text>
<text x="56" y="159.1">TXP</text>
<text x="56" y="162">TXM</text>
<text x="63.5" y="159.1">LED_Y+</text>
<text x="64.2" y="162">LED_Y-</text>
<text x="56" y="164.8">RXP</text>
<text x="56" y="167.7">CTT</text>
<text x="63.2" y="167.7">LED_G+</text>
<text x="63.9" y="164.8">LED_G-</text>
<text x="56" y="170.6">CTR</text>
<text x="56" y="173.4">RXM</text>
<text x="69.4" y="170.6">CG</text>
<text x="69.5" y="173.4">NC</text>
</g>
<g font-size="2.1">
<text x="30.2" y="2.2">5</text>
<text x="84.7" y="2.2">4</text>
<text x="139.2" y="2.2">3</text>
<text x="193.8" y="2.2">2</text>
<text x="248.3" y="2.2">1</text>
<text x=".8" y="29.8">D</text>
<text x="276.3" y="29.8">D</text>
<text x=".8" y="80.1">C</text>
<text x="276.3" y="80.1">C</text>
<text x=".8" y="130.3">B</text>
<text x="276.3" y="130.3">B</text>
<text x=".8" y="180.5">A</text>
<text x="276.3" y="180.5">A</text>
<text x="30.2" y="206">5</text>
<text x="84.7" y="206">4</text>
<text x="139.2" y="206">3</text>
<text x="193.8" y="206">2</text>
<text x="248.3" y="206">1</text>
</g>
</svg>
